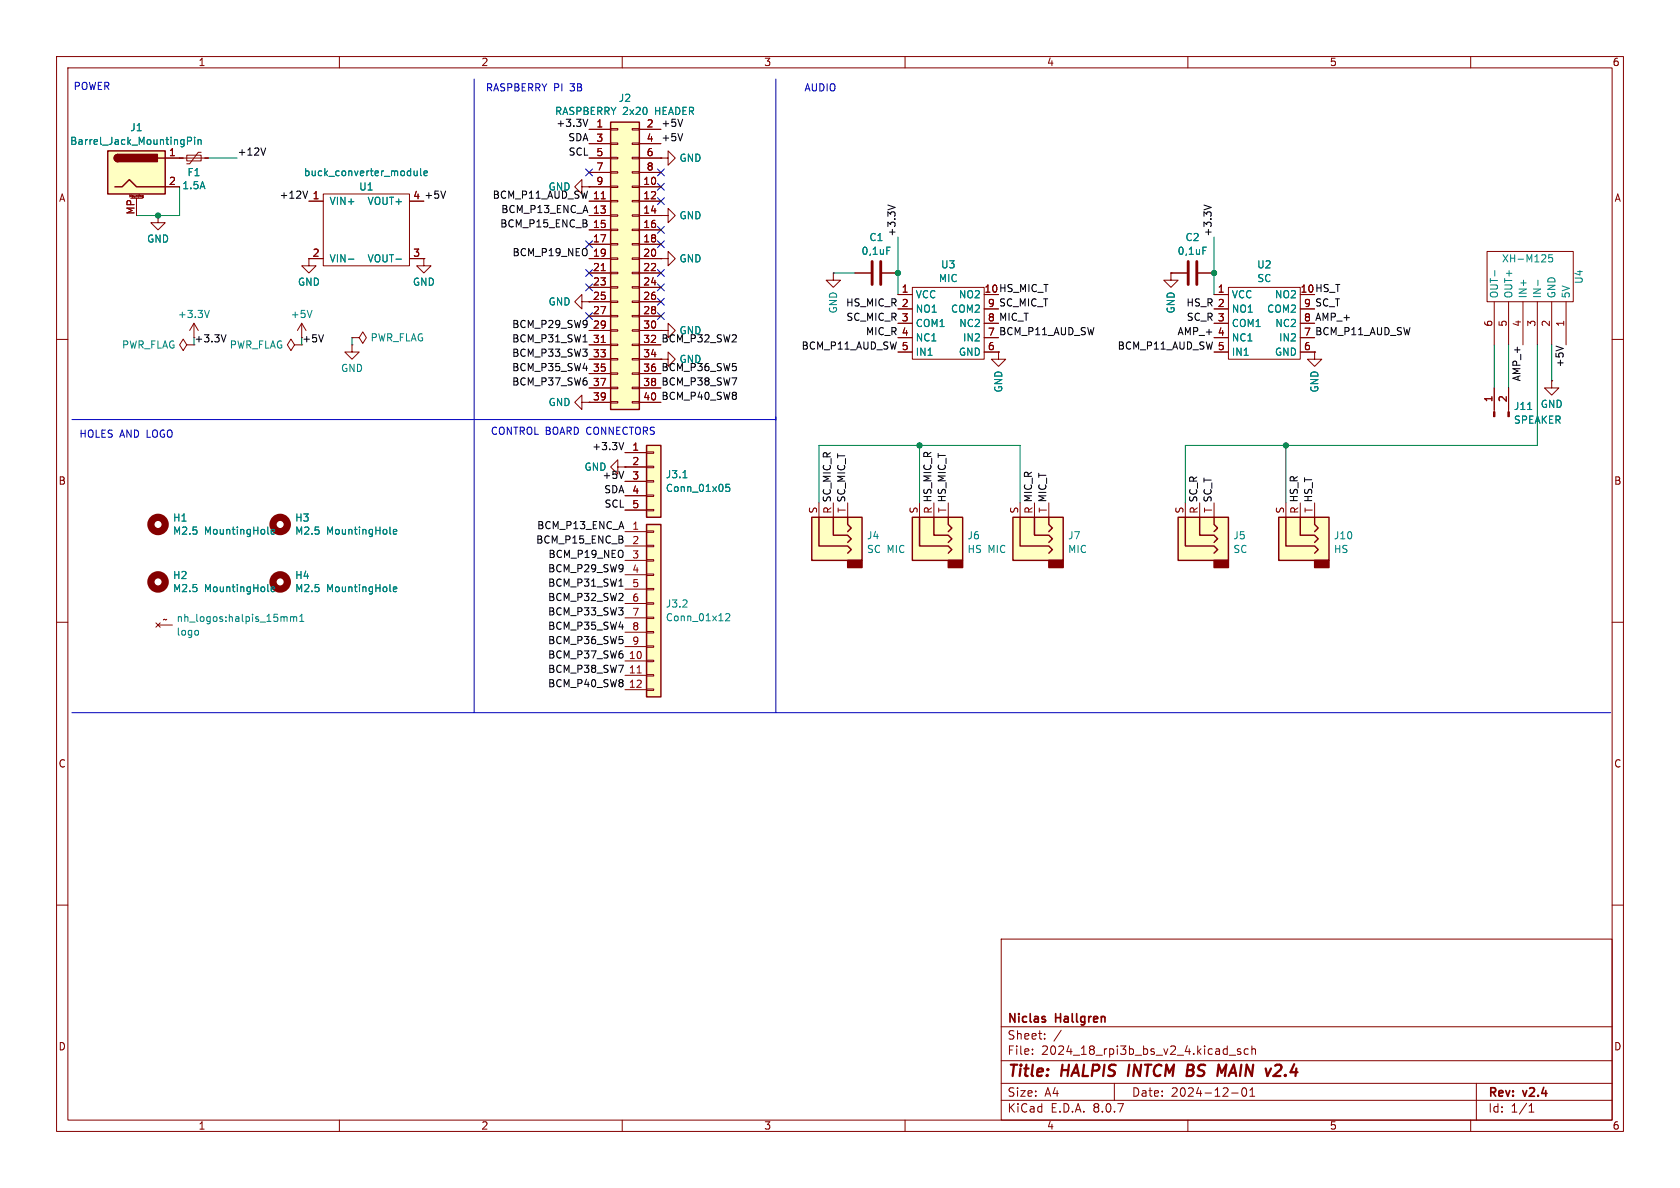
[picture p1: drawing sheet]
<svg xmlns="http://www.w3.org/2000/svg" width="297mm" height="210mm" viewBox="0 0 297 210" stroke-linecap="round" stroke-linejoin="round" font-family="sans-serif">
<g fill="none" stroke="#840000" stroke-width=".18">
<path d="M10 10h277v190h-277zM12 12h273v186h-273zM60 10v2M110 10v2M160 10v2M210 10v2M260 10v2M27.9 38.1v1.3h1.3l-1.3 1.2-1.2-1.2h1.2M27.9 38.1h.1M34.3 57.2l-.8 1.2M34.3 57.2v2.5M34.3 57.2l.8 1.2"/>
<path d="M62.2 59.7h1.3l.6-1 .7 1-.7 1-.6-1M62.2 59.7h.1M214.6 52.1h2.6M214.6 54.6h2.6M214.6 57.2h2.6M214.6 59.7h2.6M217.2 50.8h12.7v12.7h-12.7zM229.9 54.6h2.5M229.9 57.2h2.5M229.9 59.7h2.5M262.9 44.5h15.2v8.8h-15.2zM264.2 53.3v7.7"/>
<path d="M266.7 53.3v7.7M269.2 53.3v7.7M271.8 53.3v7.7M274.3 53.3v7.7M276.9 53.3v7.7M10 60h2M33 61l-.6-1.1-.7 1.1 .7 1 .6-1h1.3M52.1 61l-.7-1.1-.6 1.1 .6 1 .7-1h1.2M62.2 61v1.2h1.3l-1.3 1.3-1.2-1.3h1.2M62.2 61h.1M102.9 71.1v-1.2l-1.3 1.2 1.3 1.3v-1.3h1.2M104.1 71.1h.1"/>
<path d="M214.6 62.2h2.6M229.9 62.2h2.5M232.4 62.2v1.3h1.3l-1.3 1.3-1.3-1.3h1.3M232.4 62.2h.1M264.2 68.6v4.2M266.7 68.6v4.2M274.3 67.3v1.3h1.3l-1.3 1.3-1.3-1.3h1.3M274.3 67.3h.1M285 60h2M10 110h2M27.6 110.1l.7 .8M27.9 110.5h2.6"/>
<path d="M28.3 110.1l-.7 .8M285 110h2M10 160h2M177 166h108v32h-108zM285 160h2M60 198v2M110 198v2M160 198v2M177 194.5h108M177 191.5h108M177 187.5h108M177 181.5h108"/>
<path d="M182.5 186.3v.1M182.5 185.5v.1M184.7 183.6v.1M184.7 182.8v.1M187.6 182.1l-1.3 2M197 191.5v3M210 198v2M217.3 186.5h1.2M217.7 193.2h1.2M219.3 185.5l-.3-.1-.3 .2 .1 .2 .5 .2v.3h-.6M219.7 192.4l.2-.1a.81 .81 0 0 1 .6 .6 .81 .81 0 0 1-.3 .8l-.2 .1a.81 .81 0 0 1-.3-1.4zM220.7 185.5l-.5-.1-.2 .3v.4l.1 .2h.6"/>
<path d="M221 193.8h.8M221 192.7l.4-.4v1.5M221.3 185.5l.2-.1 .4 .1 .1 .9M221.3 184.9v1.5M260 198v2M261 191.5v6.5M270.3 196.6h.9M270.3 195.5l.4-.4v1.5"/>
</g>
<path d="M199.6 188.2l-.2 2M209.9 189.2h.7M210 188.2h.7M210.6 189.2l.2 .1M210.7 190.1l-.9 .1M210.8 189.1l-.2 .1M215.9 189.6l.9-1.4-.3 2M225.7 188.2h.5l.3 .2M226.5 188.8l-.1 .3-1.3 1.1h1.2" fill="none" stroke="#840000" stroke-width=".4"/>
<path d="M184.8 180.3v.3" fill="none" stroke="#840000" stroke-width=".3"/>
<g fill="none" stroke="#008484" stroke-width=".18">
<path d="M37 54.9l-.4 1.2M264.3 47.8v1M271.9 49.5v1M274.4 45h-.6v.6l.1-.1 .5 .1 .1 .2-.1 .4-.2 .1-.4-.1M270.1 72.4h.7M47.9 94l.7-.1-.1-.3h-.4l-.2 .2 .1 .6h.5M69.5 94l.6-.1v-.3h-.4l-.2 .2 .1 .6h.5M35 111.5l.1 .2-.1 .5M47.9 104.2l.7-.2-.1-.2-.4-.1-.2 .2 .1 .6h.5M50.4 109l.4 .2v.7M51.4 109.1l.3-.1 .2 .2M51.4 109v.9"/>
<path d="M51.9 109.2l.2-.2 .3 .1 .1 .8M51.9 109.2v.7M53 109.9h.7M53 109l.4-.4v1.3M69.5 104.2l.6-.2v-.2l-.4-.1-.2 .2 .1 .6h.5"/>
</g>
<g fill="#840000" stroke="#840000" stroke-width=".18">
<path d="M266.6 72.8h.2v.9h-.2z"/>
<path d="M264 72.8h.3v.9h-.3z"/>
</g>
<g fill="none" stroke="#840000" stroke-width="1.3">
<circle cx="27.9" cy="92.7" r="1.27"/>
<circle cx="49.5" cy="92.7" r="1.27"/>
<circle cx="27.9" cy="102.9" r="1.27"/>
<circle cx="49.5" cy="102.9" r="1.27"/>
</g>
<path d="M19 26.7h10.2v7.6h-10.2z" fill="#ffffc2"/>
<path d="M19 26.7h10.2v7.6h-10.2zM20.3 33h1.3l1.3-1.2 1.2 1.2h5.1M20.8 27.3a.64 .64 0 0 0-.6 .6 .64 .64 0 0 0 .6 .7M27.9 27.9h1.3" fill="none" stroke="#840000" stroke-width=".25"/>
<g fill="#840000" stroke="#840000" stroke-width=".25">
<path d="M20.4 27.5l.4-.2v1.3a.63 .63 0 0 1-.6-.4 .63 .63 0 0 1 .2-.7z"/>
<path d="M20.8 27.3h7v1.3h-7z"/>
</g>
<g fill="none" stroke="#840000" stroke-width=".18">
<path d="M22.9 34.8v-.3l.2 .2 .1-.2v.3M23.1 35.1h2M24.1 35.1v3M24.4 34.5v.3M24.6 34.5h.1M25.1 34.8h.1M25.2 34.8h.1M25.2 34.6l-.1 .2M25.2 34.6h.1v.3h-.1M25.2 34.6h.1M25.3 34.8h-.1M29.2 27.9h7.6"/>
<path d="M29.2 33h2.5M33 27.4h2.6v1h-2.6zM35.6 26.9h-.5l-1.6 2.1h-.5M151.1 48.3h2.8M156 48.3h2.7"/>
</g>
<path d="M33.1 24.9h.6l.2-.2-.1-.3-.7-.1v1.2M34.4 24.3v.1M34.4 24.7v.8M35 24.7v.8M35 24.8l.2-.1h.3l.1 .8M156.8 43.7h.6" fill="none" stroke="#008484" stroke-width=".18"/>
<path d="M154.2 46.2v4.1M155.7 46.2v4.1" fill="none" stroke="#840000" stroke-width=".51"/>
<path d="M179.1 91.4h8.9v7.7h-8.9z" fill="#ffffc2"/>
<path d="M185.4 99.1h2.6v1.2h-2.6z" fill="#840000" stroke="#840000" stroke-width=".25"/>
<path d="M179.1 91.4h8.9v7.7h-8.9zM180.3 91.4v5.1h5.1l.7 .7-.7 .6M182.9 91.4v3.2h2.5l.7 .7-.7 .6M185.4 91.4v1.3l.7 .6-.7 .7" fill="none" stroke="#840000" stroke-width=".25"/>
<path d="M207 48.3v1.2h1.3l-1.3 1.3-1.3-1.3h1.3M207 48.3h.1M207 48.3h2.8M211.8 48.3h2.8M180.3 88.9v2.5M182.9 88.9v2.5M185.4 88.9v2.5" fill="none" stroke="#840000" stroke-width=".18"/>
<path d="M210.1 46.2v4.1M211.6 46.2v4.1" fill="none" stroke="#840000" stroke-width=".51"/>
<path d="M212.7 43.7h.6" fill="none" stroke="#008484" stroke-width=".18"/>
<path d="M208.3 91.4h8.9v7.7h-8.9z" fill="#ffffc2"/>
<path d="M214.6 99.1h2.6v1.2h-2.6z" fill="#840000" stroke="#840000" stroke-width=".25"/>
<path d="M208.3 91.4h8.9v7.7h-8.9zM209.5 91.4v5.1h5.1l.7 .7-.7 .6M212.1 91.4v3.2h2.5l.7 .7-.7 .6M214.6 91.4v1.3l.7 .6-.7 .7" fill="none" stroke="#840000" stroke-width=".25"/>
<g fill="none" stroke="#840000" stroke-width=".18">
<path d="M116.8 38.1h1.3v-1.3l1.3 1.3-1.3 1.3v-1.3M116.8 38.1h.1M116.8 27.9h1.3v-1.2l1.3 1.2-1.3 1.3v-1.3M116.8 27.9h.1M102.9 53.3v-1.2l-1.3 1.2 1.3 1.3v-1.3h1.2M104.1 53.3h.1M116.8 45.7h1.3v-1.2l1.3 1.2-1.3 1.3v-1.3M116.8 45.7h.1M116.8 58.4h1.3v-1.2l1.3 1.2-1.3 1.3v-1.3M116.8 58.4h.1M116.8 63.5h1.3v-1.3l1.3 1.3-1.3 1.3v-1.3M116.8 63.5h.1"/>
<path d="M209.5 88.9v2.5M212.1 88.9v2.5M214.6 88.9v2.5"/>
</g>
<path d="M114.3 78.7h2.5v12.7h-2.5z" fill="#ffffc2"/>
<path d="M114.3 79.9h1.3v.2h-1.3zM110.5 80h3.8M110.5 82.6h3.8M110.5 85.1h3.8M110.5 87.6h3.8M110.5 90.2h3.8M114.3 90h1.3v.3h-1.3zM114.3 87.5h1.3v.3h-1.3zM114.3 85h1.3v.2h-1.3zM114.3 82.4h1.3v.3h-1.3z" fill="none" stroke="#840000" stroke-width=".18"/>
<path d="M114.3 78.7h2.5v12.7h-2.5z" fill="none" stroke="#840000" stroke-width=".25"/>
<path d="M120.7 84.5h.8M129 85.6h-.6l-.1 .6 .2-.1 .4 .1 .1 .1v.5l-.2 .1-.5-.1" fill="none" stroke="#008484" stroke-width=".18"/>
<path d="M161.3 91.4h8.9v7.7h-8.9z" fill="#ffffc2"/>
<path d="M167.6 99.1h2.6v1.2h-2.6z" fill="#840000" stroke="#840000" stroke-width=".25"/>
<path d="M161.3 91.4h8.9v7.7h-8.9zM162.6 91.4v5.1h5l.7 .7-.7 .6M165.1 91.4v3.2h2.5l.7 .7-.7 .6M167.6 91.4v1.3l.7 .6-.7 .7" fill="none" stroke="#840000" stroke-width=".25"/>
<path d="M162.6 88.9v2.5M165.1 88.9v2.5M167.6 88.9v2.5" fill="none" stroke="#840000" stroke-width=".18"/>
<path d="M226.1 91.4h8.8v7.7h-8.8z" fill="#ffffc2"/>
<path d="M232.4 99.1h2.5v1.2h-2.5z" fill="#840000" stroke="#840000" stroke-width=".25"/>
<path d="M226.1 91.4h8.8v7.7h-8.8zM227.3 91.4v5.1h5.1l.6 .7-.6 .6M229.9 91.4v3.2h2.5l.6 .7-.6 .6M232.4 91.4v1.3l.6 .6-.6 .7" fill="none" stroke="#840000" stroke-width=".25"/>
<path d="M102.9 33v-1.2l-1.3 1.2 1.3 1.3v-1.3h1.2M104.1 33h.1M227.3 88.9v2.5M229.9 88.9v2.5M232.4 88.9v2.5" fill="none" stroke="#840000" stroke-width=".18"/>
<path d="M143.5 91.4h8.9v7.7h-8.9z" fill="#ffffc2"/>
<path d="M149.9 99.1h2.5v1.2h-2.5z" fill="#840000" stroke="#840000" stroke-width=".25"/>
<path d="M143.5 91.4h8.9v7.7h-8.9zM144.8 91.4v5.1h5.1l.6 .7-.6 .6M147.3 91.4v3.2h2.6l.6 .7-.6 .6M149.9 91.4v1.3l.6 .6-.6 .7" fill="none" stroke="#840000" stroke-width=".25"/>
<g fill="none" stroke="#840000" stroke-width=".18">
<path d="M54.6 35.6h2.5M57.1 34.3h15.3v12.7h-15.3zM53.3 57.2l-.7 1.2M53.3 57.2v2.5M53.3 57.2l.8 1.2M57.1 45.7h-2.5v1.3h1.3l-1.3 1.3-1.3-1.3h1.3M72.4 45.7h2.5M74.9 45.7v1.3h1.3l-1.3 1.3-1.2-1.3h1.2M74.9 45.7h.1M176.5 62.2v1.3h1.3l-1.3 1.3-1.2-1.3h1.2M176.5 62.2h.1M144.8 88.9v2.5"/>
<path d="M147.3 88.9v2.5M149.9 88.9v2.5"/>
</g>
<path d="M73.2 30.2l.1 .8 .3 .1 .2-.2M73.8 30.2v.9M74.4 29.8v1.1l.1 .2M75 30.6l.6-.1-.1-.2-.4-.1-.1 .2v.6h.5M55.2 54.9l-.5 1.2M61.6 45.8h1M70 45.8h1" fill="none" stroke="#008484" stroke-width=".18"/>
<path d="M114.3 92.7h2.5v30.5h-2.5z" fill="#ffffc2"/>
<g fill="none" stroke="#840000" stroke-width=".18">
<path d="M109.2 82.6v-1.3l-1.3 1.3 1.3 1.2v-1.2h1.3M110.5 82.6h.1M110.5 94h3.8M110.5 96.5h3.8M110.5 99.1h3.8M114.3 98.9h1.3v.3h-1.3zM114.3 96.4h1.3v.2h-1.3zM114.3 93.9h1.3v.2h-1.3zM110.5 116.8h3.8M110.5 119.4h3.8M110.5 101.6h3.8M110.5 104.1h3.8"/>
<path d="M110.5 106.7h3.8M110.5 109.2h3.8M110.5 111.8h3.8M110.5 114.3h3.8M112.6 119h.8M114.3 119.3h1.3v.2h-1.3zM114.3 116.7h1.3v.3h-1.3zM114.3 114.2h1.3v.2h-1.3zM114.3 111.6h1.3v.3h-1.3zM114.3 109.1h1.3v.2h-1.3zM114.3 106.6h1.3v.2h-1.3zM114.3 104h1.3v.3h-1.3z"/>
<path d="M114.3 101.5h1.3v.2h-1.3zM110.5 121.9h3.8M114.3 121.8h1.3v.2h-1.3z"/>
</g>
<path d="M114.3 92.7h2.5v30.5h-2.5z" fill="none" stroke="#840000" stroke-width=".25"/>
<path d="M128.3 108.6l.5-.1 .2 .3-.8 .9h.8" fill="none" stroke="#008484" stroke-width=".18"/>
<path d="M107.9 21.6h5.1v50.8h-5.1z" fill="#ffffc2"/>
<g fill="none" stroke="#840000" stroke-width=".18">
<path d="M24.1 35.1v3M27.9 38.1h.1M29.2 33h2.5M29.2 27.9h3.2M36.2 27.9h.6M54.6 35.6h2.5M104.1 33h.1M104.1 22.9h3.8M104.1 33h3.8M104.1 35.6h3.8M104.1 38.1h3.8M104.1 25.4h3.8"/>
<path d="M104.1 27.9h3.8M104.1 30.5h3.8M106.3 35.1h.7M107.9 38h1.3v.2h-1.3zM107.9 35.4h1.3v.3h-1.3zM107.9 32.9h1.3v.2h-1.3zM107.9 30.4h1.3v.2h-1.3zM107.9 27.8h1.3v.3h-1.3zM107.9 25.3h1.3v.2h-1.3zM107.9 22.7h1.3v.3h-1.3zM111.8 38h1.2v.2h-1.2zM111.8 35.4h1.2v.3h-1.2z"/>
<path d="M111.8 32.9h1.2v.2h-1.2zM111.8 30.4h1.2v.2h-1.2zM111.8 27.8h1.2v.3h-1.2zM111.8 25.3h1.2v.2h-1.2zM111.8 22.7h1.2v.3h-1.2zM113 22.9h3.8M113 33h3.8M113 35.6h3.8M113 38.1h3.8M113 25.4h3.8M113 27.9h3.8M113 30.5h3.8"/>
<path d="M116.8 27.9h.1M116.8 38.1h.1M54.6 45.7h2.5M72.4 45.7h2.5M74.9 45.7h.1M104.1 53.3h.1M104.1 40.6h3.8M104.1 43.2h3.8M104.1 45.7h3.8M104.1 48.3h3.8M104.1 50.8h3.8M104.1 53.3h3.8"/>
<path d="M104.1 55.9h3.8M104.1 58.4h3.8M106.3 47.8h.7M107.9 58.3h1.3v.2h-1.3zM107.9 55.8h1.3v.2h-1.3zM107.9 53.2h1.3v.3h-1.3zM107.9 50.7h1.3v.2h-1.3zM107.9 48.1h1.3v.3h-1.3zM107.9 45.6h1.3v.2h-1.3zM107.9 43.1h1.3v.2h-1.3zM107.9 40.5h1.3v.3h-1.3zM111.8 58.3h1.2v.2h-1.2z"/>
<path d="M111.8 55.8h1.2v.2h-1.2zM111.8 53.2h1.2v.3h-1.2zM111.8 50.7h1.2v.2h-1.2zM111.8 48.1h1.2v.3h-1.2zM111.8 45.6h1.2v.2h-1.2zM111.8 43.1h1.2v.2h-1.2zM111.8 40.5h1.2v.3h-1.2zM113 40.6h3.8M113 43.2h3.8M113 45.7h3.8M113 48.3h3.8M113 50.8h3.8"/>
<path d="M113 53.3h3.8M113 55.9h3.8M113 58.4h3.8M116.8 58.4h.1M116.8 45.7h.1M147.3 48.3v1.2h1.3l-1.3 1.3-1.3-1.3h1.3M147.3 48.3h.1M151.1 48.3h2.8M156 48.3h2.7M158.7 52.1h2.6M158.7 54.6h2.6M158.7 57.2h2.6"/>
<path d="M158.7 59.7h2.6M161.3 50.8h12.7v12.7h-12.7zM174 54.6h2.5M174 57.2h2.5M174 59.7h2.5M207 48.3h.1M207 48.3h2.8M211.8 48.3h2.8M214.6 52.1h2.6M214.6 54.6h2.6M214.6 57.2h2.6M214.6 59.7h2.6"/>
<path d="M229.9 54.6h2.5M229.9 57.2h2.5M229.9 59.7h2.5M104.1 71.1h.1M104.1 61h3.8M104.1 63.5h3.8M104.1 66h3.8M104.1 68.6h3.8M104.1 71.1h3.8M106.3 60.5h.7M107.9 71h1.3v.2h-1.3zM107.9 68.5h1.3v.2h-1.3z"/>
<path d="M107.9 65.9h1.3v.3h-1.3zM107.9 63.4h1.3v.2h-1.3zM107.9 60.8h1.3v.3h-1.3zM111.8 71h1.2v.2h-1.2zM111.8 68.5h1.2v.2h-1.2zM111.8 65.9h1.2v.3h-1.2zM111.8 63.4h1.2v.2h-1.2zM111.8 60.8h1.2v.3h-1.2zM113 61h3.8M113 63.5h3.8M113 66h3.8M113 68.6h3.8"/>
<path d="M113 71.1h3.8M116.8 63.5h.1M158.7 62.2h2.6M174 62.2h2.5M176.5 62.2h.1M214.6 62.2h2.6M229.9 62.2h2.5M232.4 62.2h.1M264.2 68.6v3.8M266.7 68.6v3.8M274.3 67.3h.1M110.5 82.6h.1"/>
<path d="M110.5 80h3.8M110.5 82.6h3.8M110.5 85.1h3.8M110.5 87.6h3.8M110.5 90.2h3.8"/>
</g>
<path d="M107.9 21.6h5.1v50.8h-5.1z" fill="none" stroke="#840000" stroke-width=".25"/>
<g fill="none" stroke="#000" stroke-width=".18">
<path d="M47 26.2l-.5 1.2M54.4 33.8l-.4 1.2M78.8 33.8l-.4 1.2M103.9 21.1l-.4 1.2M120.7 23.6l-.4 1.3M120.7 21.1l-.4 1.2M157 36.2l1.2 .5M212.8 36.2l1.3 .5M40 59.2l-.5 1.2M57.2 59.2l-.4 1.2M103.1 60.4h.7M110.3 78.2l-.5 1.3"/>
<path d="M275.1 61.2l1.2 .4M110.3 83.3l-.5 1.3M109.4 103.6h.7"/>
</g>
<path d="M83.8 14v112M137.2 14v112M12.7 74.2h124.5M12.7 126h272" fill="none" stroke="#0000c2" stroke-width=".18"/>
<g fill="none" stroke="#008400" stroke-width=".18">
<path d="M31.7 33v5.1h-7.6M36.8 27.9h5.1M62.2 59.7v1.3M147.3 48.3h3.8M158.7 41.9v10.2M214.6 41.9v10.2M162.6 78.7v10.2M227.3 78.7v10.2M264.2 61v7.6M266.7 61v7.6M271.8 61v17.7h-62.3v10.2M274.3 61v6.3"/>
<path d="M144.8 88.9v-10.2h35.5v10.2"/>
</g>
<g fill="none" stroke="#000084" stroke-width=".18">
<path d="M103.5 29.9l1.2 1.2M104.7 29.9l-1.2 1.2M116.2 29.9l1.2 1.2M116.2 35l1.2 1.2M116.2 32.4l1.2 1.2M117.4 29.9l-1.2 1.2M117.4 35l-1.2 1.2M117.4 32.4l-1.2 1.2M103.5 55.3l1.2 1.2M103.5 50.2l1.2 1.2M103.5 47.7l1.2 1.2M103.5 42.6l1.2 1.2"/>
<path d="M104.7 55.3l-1.2 1.2M104.7 50.2l-1.2 1.2M104.7 42.6l-1.2 1.2M104.7 47.7l-1.2 1.2M116.2 52.7l1.2 1.2M116.2 50.2l1.2 1.2M116.2 47.7l1.2 1.2M116.2 42.6l1.2 1.2M116.2 40l1.2 1.2M116.2 55.3l1.2 1.2M117.4 42.6l-1.2 1.2M117.4 52.7l-1.2 1.2"/>
<path d="M117.4 50.2l-1.2 1.2M117.4 47.7l-1.2 1.2M117.4 40l-1.2 1.2M117.4 55.3l-1.2 1.2"/>
</g>
<g fill="none" stroke="#008484" stroke-width=".18">
<path d="M33.1 24.9h.6l.2-.2-.1-.3-.7-.1v1.2M34.4 24.3v.1M34.4 24.7v.8M35 24.7v.8M35 24.8l.2-.1h.3l.1 .8M73.2 30.2l.1 .8 .3 .1 .2-.2M73.8 30.2v.9M74.4 29.8v1.1l.1 .2M75 30.6l.6-.1-.1-.2-.4-.1-.1 .2v.6h.5M61.6 45.8h1M70 45.8h1M156.8 43.7h.6"/>
<path d="M212.7 43.7h.6M270.1 72.4h.7M47.9 94l.7-.1-.1-.3h-.4l-.2 .2 .1 .6h.5M69.5 94l.6-.1v-.3h-.4l-.2 .2 .1 .6h.5M120.7 84.5h.8M129 85.6h-.6l-.1 .6 .2-.1 .4 .1 .1 .1v.5l-.2 .1-.5-.1M47.9 104.2l.7-.2-.1-.2-.4-.1-.2 .2 .1 .6h.5M69.5 104.2l.6-.2v-.2l-.4-.1-.2 .2 .1 .6h.5"/>
</g>
<g fill="#008400" stroke="#008400" stroke-width=".18">
<circle cx="162.6" cy="78.7" r=".46"/>
<circle cx="158.7" cy="48.3" r=".46"/>
<circle cx="27.9" cy="38.1" r=".46"/>
<circle cx="227.3" cy="78.7" r=".46"/>
<circle cx="214.6" cy="48.3" r=".46"/>
</g>
<g font-size="2.8" fill="#840000">
<text x="178" y="190.9">Title:</text>
<text x="187.7" y="190.9">HALPIS</text>
<text x="200.3" y="190.9">INTCM</text>
<text x="211.4" y="190.9">BS</text>
<text x="217.7" y="190.9">MAIN</text>
<text x="227" y="190.9">v2.4</text>
</g>
<g font-size="2.1" fill="#840000">
<text x="178" y="184">Sheet:</text>
<text x="178" y="181.2">Niclas</text>
<text x="186.7" y="181.2">Hallgren</text>
<text x="178" y="186.7">File:</text>
<text x="184.1" y="186.7">2024_18_rpi3b_bs_v2_4.kicad_sch</text>
<text x="178" y="196.9">KiCad</text>
<text x="178" y="194.1">Size:</text>
<text x="184.7" y="194.1">A4</text>
<text x="185.7" y="196.9">E.D.A.</text>
<text x="193.3" y="196.9">8.0.7</text>
<text x="200" y="194.1">Date:</text>
<text x="207" y="194.1">2024-12-01</text>
<text x="263" y="194.3">Rev:</text>
<text x="263" y="196.9">Id:</text>
<text x="267.1" y="196.9">1/1</text>
<text x="269.4" y="194.3">v2.4</text>
</g>
<g font-size="1.8" fill="#840000">
<text x="35" y="11.9">1</text>
<text x="85" y="11.9">2</text>
<text x="135" y="11.9">3</text>
<text x="185" y="11.9">4</text>
<text x="235" y="11.9">5</text>
<text x="285" y="11.9">6</text>
<text x="105.3" y="22.6">1</text>
<text x="114.2" y="22.6">2</text>
<text x="29.8" y="27.7">1</text>
<text x="105.3" y="25.1">3</text>
<text x="105.3" y="27.7">5</text>
<text x="114.2" y="25.1">4</text>
<text x="114.2" y="27.7">6</text>
<text x="10.3" y="35.9">A</text>
<text x="29.8" y="32.8">2</text>
<text x="55.2" y="35.3">1</text>
<text x="73" y="35.3">4 +5V</text>
<text x="73" y="35.3">4</text>
<text x="104.7" y="35.3">11</text>
<text x="105.3" y="30.2">7</text>
<text x="105.3" y="32.8">9</text>
<text x="113.6" y="32.8">10</text>
<text x="113.6" y="35.3">12</text>
<text x="114.2" y="30.2">8</text>
<text x="285.3" y="35.9">A</text>
<text x="23.9" y="38" transform="rotate(-90 23.9 38)">MP</text>
<text x="104.7" y="37.8">13</text>
<text x="104.7" y="40.4">15</text>
<text x="113.6" y="37.8">14</text>
<text x="113.6" y="40.4">16</text>
<text x="55.2" y="45.5">2</text>
<text x="73" y="45.5">3</text>
<text x="104.7" y="42.9">17</text>
<text x="104.7" y="45.5">19</text>
<text x="113.6" y="42.9">18</text>
<text x="113.6" y="45.5">20</text>
<text x="104.7" y="48">21</text>
<text x="104.7" y="50.5">23</text>
<text x="104.7" y="53.1">25</text>
<text x="113.6" y="48">22</text>
<text x="113.6" y="50.5">24</text>
<text x="113.6" y="53.1">26</text>
<text x="159.3" y="51.8">1</text>
<text x="173.9" y="51.8">10 HS_MIC_T</text>
<text x="173.9" y="51.8">10</text>
<text x="215.2" y="51.8">1</text>
<text x="229.8" y="51.8">10 HS_T</text>
<text x="229.8" y="51.8">10</text>
<text x="104.7" y="55.6">27</text>
<text x="104.7" y="58.2">29</text>
<text x="113.6" y="55.6">28</text>
<text x="113.6" y="58.2">30</text>
<text x="159.3" y="54.4">2</text>
<text x="159.3" y="56.9">3</text>
<text x="159.3" y="59.4">4</text>
<text x="174.6" y="59.4">7</text>
<text x="174.6" y="56.9">8</text>
<text x="174.6" y="54.4">9</text>
<text x="215.2" y="59.4">4</text>
<text x="215.2" y="54.4">2</text>
<text x="215.2" y="56.9">3</text>
<text x="230.4" y="59.4">7</text>
<text x="230.4" y="56.9">8</text>
<text x="230.4" y="54.4">9</text>
<text x="263.9" y="57.9" transform="rotate(-90 263.9 57.9)">6</text>
<text x="266.4" y="57.9" transform="rotate(-90 266.4 57.9)">5</text>
<text x="269" y="57.9" transform="rotate(-90 269 57.9)">4</text>
<text x="271.5" y="57.9" transform="rotate(-90 271.5 57.9)">3</text>
<text x="274.1" y="57.9" transform="rotate(-90 274.1 57.9)">2</text>
<text x="276.6" y="57.9" transform="rotate(-90 276.6 57.9)">1</text>
<text x="104.7" y="60.7">31</text>
<text x="104.7" y="63.2">33</text>
<text x="104.7" y="65.8">35</text>
<text x="113.6" y="60.7">32</text>
<text x="113.6" y="63.2">34</text>
<text x="113.6" y="65.8">36</text>
<text x="159.3" y="62">5</text>
<text x="174.6" y="62">6</text>
<text x="215.2" y="62">5</text>
<text x="230.4" y="62">6</text>
<text x="104.7" y="68.3">37</text>
<text x="104.7" y="70.9">39</text>
<text x="113.6" y="68.3">38</text>
<text x="113.6" y="70.9">40</text>
<text x="263.9" y="71.2" transform="rotate(-90 263.9 71.2)">1</text>
<text x="266.4" y="71.2" transform="rotate(-90 266.4 71.2)">2</text>
<text x="111.7" y="79.8">1</text>
<text x="111.7" y="82.3">2</text>
<text x="10.3" y="85.9">B</text>
<text x="111.7" y="84.8">3</text>
<text x="111.7" y="87.4">4</text>
<text x="111.7" y="89.9">5</text>
<text x="285.3" y="85.9">B</text>
<text x="111.7" y="93.7">1</text>
<text x="144.5" y="90.9" transform="rotate(-90 144.5 90.9)">S</text>
<text x="162.3" y="90.9" transform="rotate(-90 162.3 90.9)">S</text>
<text x="180.1" y="90.9" transform="rotate(-90 180.1 90.9)">S</text>
<text x="209.3" y="90.9" transform="rotate(-90 209.3 90.9)">S</text>
<text x="227.1" y="90.9" transform="rotate(-90 227.1 90.9)">S</text>
<text x="111.7" y="96.3">2</text>
<text x="111.7" y="98.8">3</text>
<text x="111.7" y="101.3">4</text>
<text x="111.7" y="103.9">5</text>
<text x="111.7" y="106.4">6</text>
<text x="28.7" y="110.2">~</text>
<text x="111.7" y="109">7</text>
<text x="111.7" y="111.5">8</text>
<text x="111.1" y="116.6">10</text>
<text x="111.1" y="119.1">11</text>
<text x="111.7" y="114">9</text>
<text x="111.1" y="121.7">12</text>
<text x="10.3" y="135.9">C</text>
<text x="285.3" y="135.9">C</text>
<text x="10.3" y="185.9">D</text>
<text x="285.3" y="185.9">D</text>
<text x="35" y="199.9">1</text>
<text x="85" y="199.9">2</text>
<text x="135" y="199.9">3</text>
<text x="185" y="199.9">4</text>
<text x="235" y="199.9">5</text>
<text x="285" y="199.9">6</text>
</g>
<g font-size="1.8" fill="#0000c2">
<text x="12.9" y="16.1">POWER</text>
<text x="85.8" y="16.4">RASPBERRY PI</text>
<text x="100.9" y="16.4">3B</text>
<text x="142.1" y="16.4">AUDIO</text>
<text x="13.9" y="77.6">HOLES AND LOGO</text>
<text x="86.7" y="77.1">CONTROL BOARD CONNECTORS</text>
</g>
<g font-size="1.8" fill="#008484">
<text x="22.9" y="23.4">J1</text>
<text x="98" y="20.5">RASPBERRY 2x20</text>
<text x="109.3" y="18.2">J2</text>
<text x="115.9" y="20.5">HEADER</text>
<text x="12.3" y="25.8">Barrel_Jack_MountingPin</text>
<text x="120" y="28.8">GND</text>
<text x="32.1" y="33.7">1.5A</text>
<text x="33" y="31.3">F1</text>
<text x="53.6" y="31.3">buck_converter_module</text>
<text x="63.4" y="33.9">U1</text>
<text x="96.9" y="33.9">GND</text>
<text x="58.2" y="36.4">VIN+</text>
<text x="64.9" y="36.4">VOUT+</text>
<text x="120" y="39">GND</text>
<text x="25.9" y="43.1">GND</text>
<text x="58.2" y="46.6">VIN-</text>
<text x="64.9" y="46.6">VOUT-</text>
<text x="120" y="46.6">GND</text>
<text x="152.2" y="45.2">0,1uF</text>
<text x="153.6" y="42.8">C1</text>
<text x="166.3" y="47.6">U3</text>
<text x="208.1" y="45.2">0,1uF</text>
<text x="209.5" y="42.8">C2</text>
<text x="222.1" y="47.6">U2</text>
<text x="265.4" y="46.6">XH-M125</text>
<text x="52.6" y="50.7">GND</text>
<text x="72.9" y="50.7">GND</text>
<text x="161.8" y="52.9">VCC</text>
<text x="165.9" y="50.1">MIC</text>
<text x="169.4" y="52.9">NO2</text>
<text x="217.7" y="52.9">VCC</text>
<text x="222.2" y="50.1">SC</text>
<text x="225.3" y="52.9">NO2</text>
<text x="265" y="52.8" transform="rotate(-90 265 52.8)">OUT-</text>
<text x="267.6" y="52.8" transform="rotate(-90 267.6 52.8)">OUT+</text>
<text x="270.1" y="52.8" transform="rotate(-90 270.1 52.8)">IN+</text>
<text x="272.6" y="52.8" transform="rotate(-90 272.6 52.8)">IN-</text>
<text x="275.2" y="52.8" transform="rotate(-90 275.2 52.8)">GND</text>
<text x="277.7" y="52.8" transform="rotate(-90 277.7 52.8)">5V</text>
<text x="280" y="50.3" transform="rotate(-90 280 50.3)">U4</text>
<text x="31.3" y="56.4">+3.3V</text>
<text x="51.3" y="56.4">+5V</text>
<text x="96.9" y="54.2">GND</text>
<text x="120" y="59.3">GND</text>
<text x="148.2" y="55.5" transform="rotate(-90 148.2 55.5)">GND</text>
<text x="161.8" y="55.5">NO1</text>
<text x="161.8" y="58">COM1</text>
<text x="168" y="55.5">COM2</text>
<text x="169.5" y="58">NC2</text>
<text x="207.9" y="55.5" transform="rotate(-90 207.9 55.5)">GND</text>
<text x="217.7" y="55.5">NO1</text>
<text x="217.7" y="58">COM1</text>
<text x="223.9" y="55.5">COM2</text>
<text x="225.4" y="58">NC2</text>
<text x="21.5" y="61.8">PWR_FLAG</text>
<text x="40.5" y="61.8">PWR_FLAG</text>
<text x="60.2" y="66">GND</text>
<text x="65.4" y="60.6">PWR_FLAG</text>
<text x="120" y="64.4">GND</text>
<text x="161.8" y="60.6">NC1</text>
<text x="161.8" y="63.1">IN1</text>
<text x="169.4" y="63.1">GND</text>
<text x="170.1" y="60.6">IN2</text>
<text x="217.7" y="60.6">NC1</text>
<text x="217.7" y="63.1">IN1</text>
<text x="225.3" y="63.1">GND</text>
<text x="226" y="60.6">IN2</text>
<text x="96.9" y="72">GND</text>
<text x="177.4" y="69.5" transform="rotate(-90 177.4 69.5)">GND</text>
<text x="233.3" y="69.5" transform="rotate(-90 233.3 69.5)">GND</text>
<text x="267.5" y="75.1">SPEAKER</text>
<text x="267.5" y="72.7">J11</text>
<text x="272.3" y="72.3">GND</text>
<text x="103.2" y="83.4">GND</text>
<text x="106.4" y="84.7">+5V</text>
<text x="117.6" y="87.2">Conn_01x05</text>
<text x="117.6" y="84.7">J3.1</text>
<text x="30.5" y="92.4">H1</text>
<text x="30.5" y="94.7">M2.5</text>
<text x="36.1" y="94.7">MountingHole</text>
<text x="52.1" y="92.4">H3</text>
<text x="52.1" y="94.7">M2.5</text>
<text x="57.7" y="94.7">MountingHole</text>
<text x="153.2" y="95.5">J4</text>
<text x="171" y="95.5">J6</text>
<text x="188.7" y="95.5">J7</text>
<text x="217.9" y="95.5">J5</text>
<text x="235.7" y="95.5">J10</text>
<text x="153.2" y="98">SC MIC</text>
<text x="171" y="98">HS</text>
<text x="174.7" y="98">MIC</text>
<text x="188.7" y="98">MIC</text>
<text x="217.9" y="98">SC</text>
<text x="235.7" y="98">HS</text>
<text x="30.5" y="102.6">H2</text>
<text x="30.5" y="104.9">M2.5</text>
<text x="36.1" y="104.9">MountingHole</text>
<text x="52.1" y="102.6">H4</text>
<text x="52.1" y="104.9">M2.5</text>
<text x="57.7" y="104.9">MountingHole</text>
<text x="117.6" y="107.6">J3.2</text>
<text x="31.1" y="110.1">nh_logos:halpis_15mm1</text>
<text x="31.1" y="112.6">logo</text>
<text x="117.6" y="110">Conn_01x12</text>
</g>
<g font-size="1.8">
<text x="98.3" y="22.5">+3.3V</text>
<text x="116.8" y="22.5">+5V</text>
<text x="41.9" y="27.6">+12V</text>
<text x="100.4" y="25.1">SDA</text>
<text x="100.4" y="27.6">SCL</text>
<text x="116.8" y="25.1">+5V</text>
<text x="49.3" y="35.2">+12V</text>
<text x="87" y="35.2">BCM_P11_AUD_SW 11</text>
<text x="88.3" y="40.3">BCM_P15_ENC_B</text>
<text x="88.5" y="37.8">BCM_P13_ENC_A</text>
<text x="158.4" y="41.9" transform="rotate(-90 158.4 41.9)">+3.3V</text>
<text x="214.3" y="41.9" transform="rotate(-90 214.3 41.9)">+3.3V</text>
<text x="90.5" y="45.4">BCM_P19_NEO</text>
<text x="90.5" y="58.1">BCM_P29_SW9</text>
<text x="149.5" y="54.3">HS_MIC_R 2</text>
<text x="149.5" y="56.8">SC_MIC_R 3</text>
<text x="153" y="59.3">MIC_R 4</text>
<text x="174.6" y="59.4">7 BCM_P11_AUD_SW</text>
<text x="174.6" y="56.9">8 MIC_T</text>
<text x="174.6" y="54.4">9 SC_MIC_T</text>
<text x="208.1" y="59.3">AMP_+</text>
<text x="209.6" y="54.3">HS_R 2</text>
<text x="209.7" y="56.8">SC_R 3</text>
<text x="230.4" y="59.4">7 BCM_P11_AUD_SW</text>
<text x="230.4" y="56.9">8 AMP_+</text>
<text x="230.4" y="54.4">9 SC_T</text>
<text x="90.5" y="65.7">BCM_P35_SW4</text>
<text x="90.5" y="60.6">BCM_P31_SW1</text>
<text x="90.5" y="63.2">BCM_P33_SW3</text>
<text x="116.8" y="60.6">BCM_P32_SW2</text>
<text x="116.8" y="65.7">BCM_P36_SW5</text>
<text x="141.6" y="61.9">BCM_P11_AUD_SW 5</text>
<text x="197.5" y="61.9">BCM_P11_AUD_SW 5</text>
<text x="276.5" y="65" transform="rotate(-90 276.5 65)">+5V</text>
<text x="90.5" y="68.2">BCM_P37_SW6</text>
<text x="116.8" y="70.8">BCM_P40_SW8</text>
<text x="116.8" y="68.2">BCM_P38_SW7</text>
<text x="268.9" y="67.5" transform="rotate(-90 268.9 67.5)">AMP_+</text>
<text x="104.6" y="79.7">+3.3V</text>
<text x="106.7" y="87.3">SDA</text>
<text x="106.8" y="89.8">SCL</text>
<text x="94.9" y="93.6">BCM_P13_ENC_A</text>
<text x="147.1" y="90.9" transform="rotate(-90 147.1 90.9)">R SC_MIC_R</text>
<text x="149.6" y="90.8" transform="rotate(-90 149.6 90.8)">T SC_MIC_T</text>
<text x="164.8" y="90.9" transform="rotate(-90 164.8 90.9)">R HS_MIC_R</text>
<text x="167.4" y="90.8" transform="rotate(-90 167.4 90.8)">T HS_MIC_T</text>
<text x="182.6" y="90.9" transform="rotate(-90 182.6 90.9)">R MIC_R</text>
<text x="185.2" y="90.8" transform="rotate(-90 185.2 90.8)">T MIC_T</text>
<text x="211.8" y="90.9" transform="rotate(-90 211.8 90.9)">R SC_R</text>
<text x="214.4" y="90.8" transform="rotate(-90 214.4 90.8)">T SC_T</text>
<text x="229.6" y="90.9" transform="rotate(-90 229.6 90.9)">R HS_R</text>
<text x="232.2" y="90.8" transform="rotate(-90 232.2 90.8)">T HS_T</text>
<text x="94.7" y="96.2">BCM_P15_ENC_B</text>
<text x="96.8" y="101.3">BCM_P29_SW9</text>
<text x="96.9" y="98.7">BCM_P19_NEO</text>
<text x="96.8" y="106.3">BCM_P32_SW2</text>
<text x="96.8" y="103.8">BCM_P31_SW1</text>
<text x="96.8" y="108.9">BCM_P33_SW3</text>
<text x="96.8" y="114">BCM_P36_SW5</text>
<text x="96.8" y="111.4">BCM_P35_SW4</text>
<text x="96.8" y="116.5">BCM_P37_SW6</text>
<text x="96.8" y="119">BCM_P38_SW7</text>
<text x="96.8" y="121.6">BCM_P40_SW8</text>
</g>
<g font-size="1.8" fill="#008400">
<text x="34.3" y="60.6">+3.3V</text>
<text x="53.3" y="60.6">+5V</text>
</g>
<text font-size=".5" fill="#840000" x="22.7" y="35.1">Mounting</text>
</svg>
